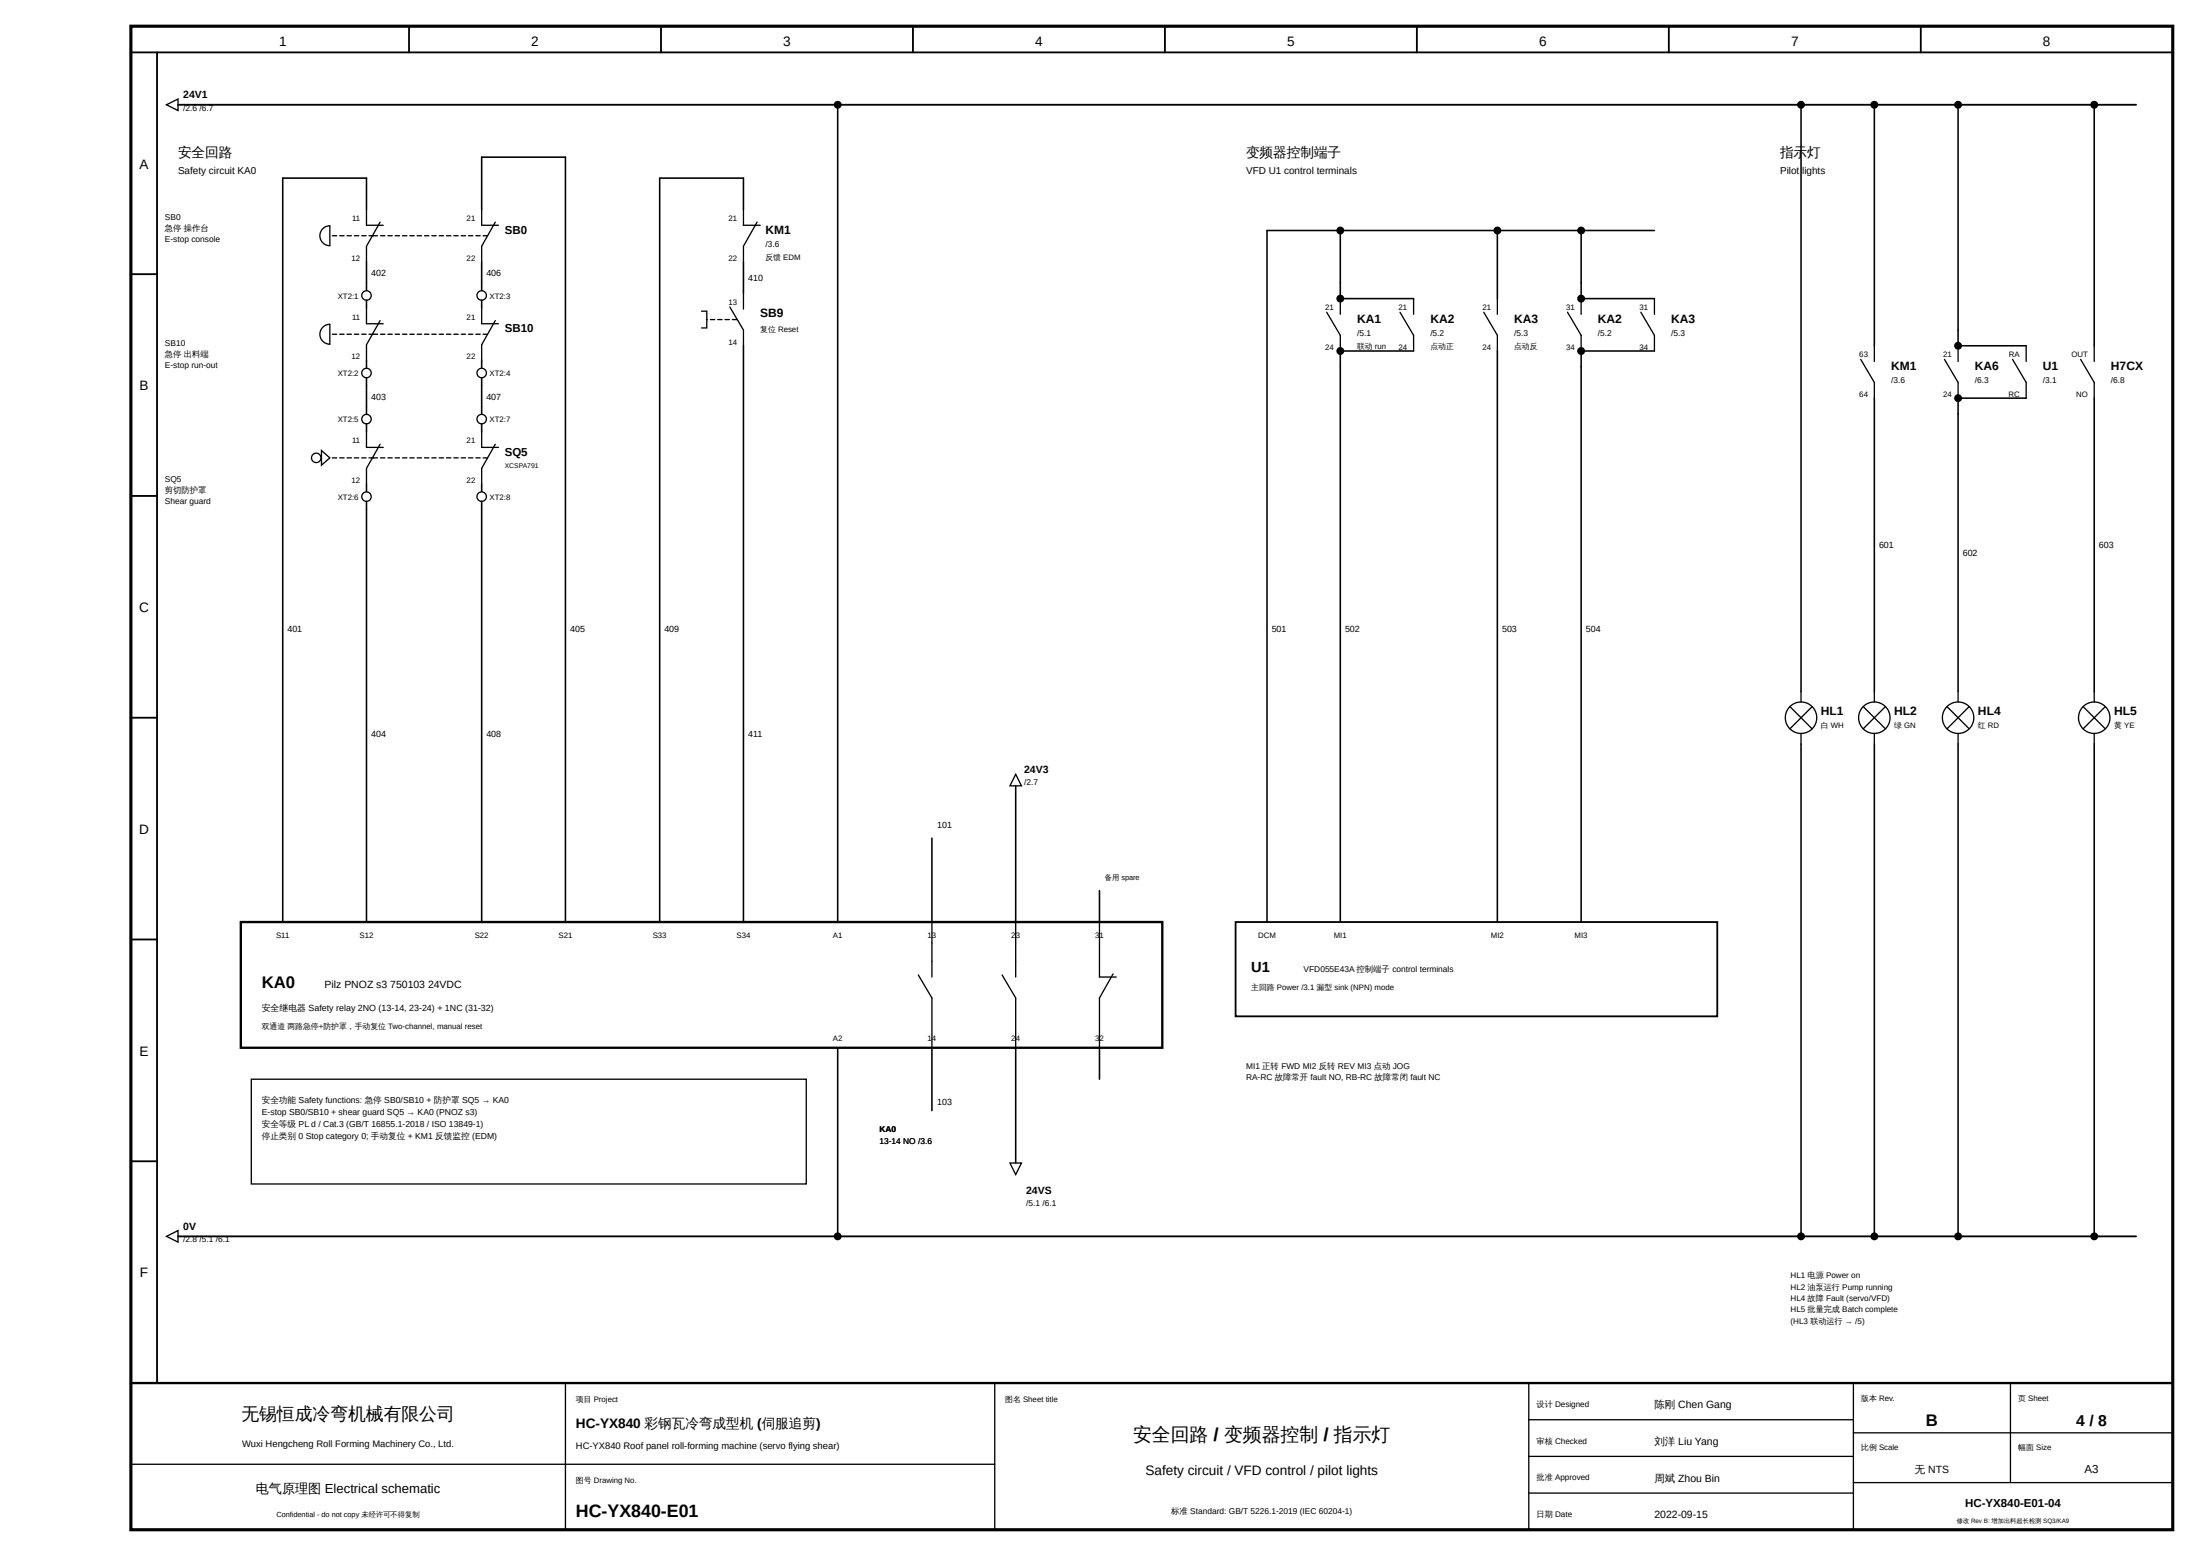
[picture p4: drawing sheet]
<svg xmlns="http://www.w3.org/2000/svg" width="420mm" height="297mm" viewBox="0 0 420 297" stroke-linecap="round" stroke-linejoin="round" font-family="sans-serif">
<path d="M34 20h374M34 236h374" fill="none" stroke="#000" stroke-width=".35"/>
<path d="M31.8 20l2.2-1.1v2.2zM61.7 43.7a1.9 1.9 0 0 1 1.3-.6v3.8a1.9 1.9 0 0 1-1.8-1.2 1.9 1.9 0 0 1 .5-2zM70 40v3h3.2M72.6 42.4l-2.6 4.6v3M178 176v10.5M194 176v10.5M210 176v10.5h3.2M175.4 186.1l2.6 4.4v9.5M191.4 186.1l2.6 4.4v9.5M212.6 185.9l-2.6 4.6v9.5M31.8 236l2.2-1.1v2.2z" fill="none" stroke="#000" stroke-width=".25"/>
<path d="M46 176h176v24h-176z" fill="none" stroke="#000" stroke-width=".45"/>
<path d="M92 30h16v146M70 40v-6h-16v142M70 50v5.5" fill="none" stroke="#000" stroke-width=".3"/>
<path d="M70.4 44.9h.9l.1 .1-.1 .1h-.8zM69 44.9h.9l.1 .1-.1 .1h-.8zM67.6 44.9h.9l.1 .1-.1 .1h-.8zM66.2 44.9h.9l.1 .1-.1 .1h-.8zM64.8 44.9h.9l.1 .1-.1 .1h-.8zM63.4 44.9h.9l.1 .1-.1 .1h-.8z" fill="#000"/>
<circle cx="70" cy="56.4" r=".9" fill="#fff"/>
<g fill="none" stroke="#000" stroke-width=".25">
<path d="M70 58.8v3h3.2M61.7 62.5a1.9 1.9 0 0 1 1.3-.6v3.8a1.9 1.9 0 0 1-1.8-1.2 1.9 1.9 0 0 1 .5-2zM72.6 61.2l-2.6 4.6v3"/>
<circle cx="70" cy="56.4" r=".9"/>
</g>
<path d="M70 57.3v1.5M70 68.8v1.5" fill="none" stroke="#000" stroke-width=".3"/>
<path d="M70.4 63.7h.9l.1 .1-.1 .1h-.8zM69 63.7h.9l.1 .1-.1 .1h-.8zM67.6 63.7h.9l.1 .1-.1 .1h-.8zM66.2 63.7h.9l.1 .1-.1 .1h-.8zM64.8 63.7h.9l.1 .1-.1 .1h-.8zM63.4 63.7h.9l.1 .1-.1 .1h-.8z" fill="#000"/>
<circle cx="70" cy="71.2" r=".9" fill="#fff"/>
<circle cx="70" cy="71.2" r=".9" fill="none" stroke="#000" stroke-width=".25"/>
<path d="M70 72.1v7" fill="none" stroke="#000" stroke-width=".3"/>
<circle cx="70" cy="80" r=".9" fill="#fff"/>
<g fill="none" stroke="#000" stroke-width=".25">
<path d="M61.4 86l1.6 1.4-1.6 1.4zM70 82.4v3h3.2M72.6 84.8l-2.6 4.6v3"/>
<circle cx="70" cy="80" r=".9"/>
<circle cx="60.4" cy="87.4" r=".9"/>
</g>
<path d="M70 80.9v1.5M70 92.4v1.5" fill="none" stroke="#000" stroke-width=".3"/>
<path d="M70.4 87.3h.9l.1 .1-.1 .1h-.8zM69 87.3h.9l.1 .1-.1 .1h-.8zM67.6 87.3h.9l.1 .1-.1 .1h-.8zM66.2 87.3h.9l.1 .1-.1 .1h-.8zM64.8 87.3h.9l.1 .1-.1 .1h-.8zM63.4 87.3h.9l.1 .1-.1 .1h-.8z" fill="#000"/>
<circle cx="70" cy="94.8" r=".9" fill="#fff"/>
<g fill="none" stroke="#000" stroke-width=".25">
<path d="M92 40v3h3.2M94.6 42.4l-2.6 4.6v3"/>
<circle cx="70" cy="94.8" r=".9"/>
</g>
<path d="M92 30v10M92 50v5.5M70 95.7v80.3" fill="none" stroke="#000" stroke-width=".3"/>
<circle cx="92" cy="56.4" r=".9" fill="#fff"/>
<g fill="none" stroke="#000" stroke-width=".25">
<path d="M92 58.8v3h3.2M94.6 61.2l-2.6 4.6v3"/>
<circle cx="92" cy="56.4" r=".9"/>
</g>
<path d="M92 57.3v1.5M92 68.8v1.5" fill="none" stroke="#000" stroke-width=".3"/>
<circle cx="92" cy="71.2" r=".9" fill="#fff"/>
<circle cx="92" cy="71.2" r=".9" fill="none" stroke="#000" stroke-width=".25"/>
<path d="M92 72.1v7" fill="none" stroke="#000" stroke-width=".3"/>
<circle cx="92" cy="80" r=".9" fill="#fff"/>
<g fill="none" stroke="#000" stroke-width=".25">
<path d="M92 82.4v3h3.2M94.6 84.8l-2.6 4.6v3"/>
<circle cx="92" cy="80" r=".9"/>
</g>
<path d="M92 80.9v1.5M92 92.4v1.5" fill="none" stroke="#000" stroke-width=".3"/>
<circle cx="92" cy="94.8" r=".9" fill="#fff"/>
<g fill="none" stroke="#000" stroke-width=".25">
<path d="M134 59.4h1v3.2h-1M139.4 58.6l2.6 4.4v3M142 40v3h3.2M142 56v3M144.6 42.4l-2.6 4.6v3M253.4 59.6l2.6 4.4v3M256 57v3M267.4 59.6l2.6 4.4v3M270 57v3M283.4 59.6l2.6 4.4v3M286 57v3M299.4 59.6l2.6 4.4v3"/>
<path d="M302 57v3M313.4 59.6l2.6 4.4v3M316 57v3M355.4 68.6l2.6 4.4v3M358 66v3M371.4 68.6l2.6 4.4v3M374 66v3M384.4 68.6l2.6 4.4v3M387 66v3M397.4 68.6l2.6 4.4v3M400 66v3M341.9 134.9l4.2 4.2"/>
<path d="M344 132v2M344 140v2M346.1 134.9l-4.2 4.2M355.9 134.9l4.2 4.2M358 132v2M358 140v2M360.1 134.9l-4.2 4.2M371.9 134.9l4.2 4.2M374 132v2M374 140v2M376.1 134.9l-4.2 4.2M397.9 134.9l4.2 4.2"/>
<path d="M400 132v2M400 140v2M402.1 134.9l-4.2 4.2M194 147.8l1.1 2.2h-2.2zM48 206h106v20h-106zM192.9 222h2.2l-1.1 2.2zM25 279.5h165M108 264v28M190 264v28M292 264v28M292 271h62M292 278h62"/>
<path d="M354 264v28M354 273.5h61M384 264v19M292 285h62M354 283h61"/>
<circle cx="92" cy="94.8" r=".9"/>
<circle cx="344" cy="137" r="3"/>
<circle cx="358" cy="137" r="3"/>
<circle cx="374" cy="137" r="3"/>
<circle cx="400" cy="137" r="3"/>
</g>
<g fill="none" stroke="#000" stroke-width=".3">
<path d="M160 20v156M344 20v112M358 20v46M374 20v46h13M400 20v46M142 40v-6h-16v142M142 50v6M256 44v13h14M286 44v13M302 44v13h14M316 44h-74v132M142 66v110"/>
<path d="M270 67h-14v109M286 67v109M316 67h-14v109M358 76v56M387 76h-13v56M400 76v56M92 95.7v80.3M178 160v16M194 150v26M344 142v94M358 142v94M374 142v94"/>
<path d="M400 142v94M210 170v6M160 200v36M178 200v12M194 200v22M210 200v6"/>
<circle cx="160" cy="20" r=".6"/>
<circle cx="344" cy="20" r=".6"/>
<circle cx="358" cy="20" r=".6"/>
<circle cx="374" cy="20" r=".6"/>
<circle cx="400" cy="20" r=".6"/>
<circle cx="256" cy="44" r=".6"/>
<circle cx="256" cy="57" r=".6"/>
<circle cx="286" cy="44" r=".6"/>
<circle cx="302" cy="44" r=".6"/>
<circle cx="302" cy="57" r=".6"/>
<circle cx="256" cy="67" r=".6"/>
<circle cx="302" cy="67" r=".6"/>
<circle cx="374" cy="66" r=".6"/>
<circle cx="374" cy="76" r=".6"/>
<circle cx="160" cy="236" r=".6"/>
<circle cx="344" cy="236" r=".6"/>
<circle cx="358" cy="236" r=".6"/>
<circle cx="374" cy="236" r=".6"/>
<circle cx="400" cy="236" r=".6"/>
</g>
<g fill="#000">
<path d="M71.2 44.9h.9l.1 .1-.1 .1h-.8zM72.6 44.9h.9l.1 .1-.1 .1h-.8zM74 44.9h.9l.1 .1-.1 .1h-.8zM75.4 44.9h.9l.1 .1-.1 .1h-.8zM76.8 44.9h.9l.1 .1-.1 .1h-.8zM78.2 44.9h.9l.1 .1-.1 .1h-.8zM79.6 44.9h.9l.1 .1-.1 .1h-.8zM81 44.9h.9l.1 .1-.1 .1h-.8zM82.4 44.9h.9l.1 .1-.1 .1h-.8zM83.8 44.9h.9l.1 .1-.1 .1h-.8zM85.2 44.9h.9l.1 .1-.1 .1h-.8zM86.6 44.9h.9l.1 .1-.1 .1h-.8zM88 44.9h.9l.1 .1-.1 .1h-.8zM89.4 44.9h.9l.1 .1-.1 .1h-.8zM90.8 44.9h.9l.1 .1-.1 .1h-.8zM92.2 44.9h.9l.1 .1-.1 .1h-.8z"/>
<path d="M71.2 63.7h.9l.1 .1-.1 .1h-.8zM72.6 63.7h.9l.1 .1-.1 .1h-.8zM74 63.7h.9l.1 .1-.1 .1h-.8zM75.4 63.7h.9l.1 .1-.1 .1h-.8zM76.8 63.7h.9l.1 .1-.1 .1h-.8zM78.2 63.7h.9l.1 .1-.1 .1h-.8zM79.6 63.7h.9l.1 .1-.1 .1h-.8zM81 63.7h.9l.1 .1-.1 .1h-.8zM82.4 63.7h.9l.1 .1-.1 .1h-.8zM83.8 63.7h.9l.1 .1-.1 .1h-.8zM85.2 63.7h.9l.1 .1-.1 .1h-.8zM86.6 63.7h.9l.1 .1-.1 .1h-.8zM88 63.7h.9l.1 .1-.1 .1h-.8zM89.4 63.7h.9l.1 .1-.1 .1h-.8zM90.8 63.7h.9l.1 .1-.1 .1h-.8zM92.2 63.7h.9l.1 .1-.1 .1h-.8z"/>
<path d="M139.8 60.9h.9l.1 .1-.1 .1h-.8zM138.4 60.9h.9l.1 .1-.1 .1h-.8zM137 60.9h.9l.1 .1-.1 .1h-.8zM135.6 60.9h.9l.1 .1-.1 .1h-.8zM134.9 61a.16 .16 0 0 1 .3 0 .16 .16 0 0 1-.3 0z"/>
<path d="M71.2 87.3h.9l.1 .1-.1 .1h-.8zM72.6 87.3h.9l.1 .1-.1 .1h-.8zM74 87.3h.9l.1 .1-.1 .1h-.8zM75.4 87.3h.9l.1 .1-.1 .1h-.8zM76.8 87.3h.9l.1 .1-.1 .1h-.8zM78.2 87.3h.9l.1 .1-.1 .1h-.8zM79.6 87.3h.9l.1 .1-.1 .1h-.8zM81 87.3h.9l.1 .1-.1 .1h-.8zM82.4 87.3h.9l.1 .1-.1 .1h-.8zM83.8 87.3h.9l.1 .1-.1 .1h-.8zM85.2 87.3h.9l.1 .1-.1 .1h-.8zM86.6 87.3h.9l.1 .1-.1 .1h-.8zM88 87.3h.9l.1 .1-.1 .1h-.8zM89.4 87.3h.9l.1 .1-.1 .1h-.8zM90.8 87.3h.9l.1 .1-.1 .1h-.8zM92.2 87.3h.9l.1 .1-.1 .1h-.8z"/>
<circle cx="160" cy="20" r=".6"/>
<circle cx="344" cy="20" r=".6"/>
<circle cx="358" cy="20" r=".6"/>
<circle cx="374" cy="20" r=".6"/>
<circle cx="400" cy="20" r=".6"/>
<circle cx="256" cy="44" r=".6"/>
<circle cx="256" cy="57" r=".6"/>
<circle cx="286" cy="44" r=".6"/>
<circle cx="302" cy="44" r=".6"/>
<circle cx="302" cy="57" r=".6"/>
<circle cx="256" cy="67" r=".6"/>
<circle cx="302" cy="67" r=".6"/>
<circle cx="374" cy="66" r=".6"/>
<circle cx="374" cy="76" r=".6"/>
<circle cx="160" cy="236" r=".6"/>
<circle cx="344" cy="236" r=".6"/>
<circle cx="358" cy="236" r=".6"/>
<circle cx="374" cy="236" r=".6"/>
<circle cx="400" cy="236" r=".6"/>
</g>
<g fill="none" stroke="#000" stroke-width=".35">
<path d="M25 10h390M30 10v254M78.1 5v5M126.2 5v5M174.4 5v5M222.5 5v5M270.6 5v5M318.7 5v5M366.9 5v5M25 52.3h5M25 94.7h5M25 137h5"/>
<path d="M25 179.3h5M236 176h92v18h-92zM25 221.7h5"/>
</g>
<path d="M25 5h390v287h-390z" fill="none" stroke="#000" stroke-width=".6"/>
<path d="M25 264h390" fill="none" stroke="#000" stroke-width=".45"/>
<text font-size="3.6" x="216.4" y="275">安全回路 / 变频器控制 / 指示灯</text>
<g font-size="3.4">
<text x="46.1" y="271">无锡恒成冷弯机械有限公司</text>
<text x="110" y="289.5">HC-YX840-E01</text>
</g>
<g font-size="3.2">
<text x="50" y="188.5">KA0</text>
<text x="367.8" y="272.2">B</text>
</g>
<text font-size="3" x="396.6" y="272.2">4 / 8</text>
<text font-size="2.8" x="239" y="185.5">U1</text>
<g font-size="2.6">
<text x="53.3" y="8.8">1</text>
<text x="101.5" y="8.8">2</text>
<text x="149.6" y="8.8">3</text>
<text x="197.7" y="8.8">4</text>
<text x="245.8" y="8.8">5</text>
<text x="294" y="8.8">6</text>
<text x="342.1" y="8.8">7</text>
<text x="390.2" y="8.8">8</text>
<text x="34" y="30">安全回路</text>
<text x="238" y="30">变频器控制端子</text>
<text x="340" y="30">指示灯</text>
<text x="26.6" y="32.2">A</text>
<text x="26.6" y="74.5">B</text>
<text x="26.6" y="116.8">C</text>
<text x="26.6" y="159.2">D</text>
<text x="26.6" y="201.5">E</text>
<text x="26.7" y="243.8">F</text>
<text x="110" y="272.6">HC-YX840 彩钢瓦冷弯成型机 (伺服追剪)</text>
<text x="218.8" y="281.5">Safety circuit / VFD control / pilot lights</text>
</g>
<text font-size="2.5" x="48.9" y="285">电气原理图 Electrical schematic</text>
<g font-size="2.3">
<text x="146.2" y="44.6">KM1</text>
<text x="145.2" y="60.6">SB9</text>
<text x="259.2" y="61.6">KA1</text>
<text x="273.2" y="61.6">KA2</text>
<text x="289.2" y="61.6">KA3</text>
<text x="305.2" y="61.6">KA2</text>
<text x="319.2" y="61.6">KA3</text>
<text x="361.2" y="70.6">KM1</text>
<text x="377.2" y="70.6">KA6</text>
<text x="390.2" y="70.6">U1</text>
<text x="403.2" y="70.6">H7CX</text>
<text x="347.8" y="136.4">HL1</text>
<text x="361.8" y="136.4">HL2</text>
<text x="377.8" y="136.4">HL4</text>
<text x="403.8" y="136.4">HL5</text>
</g>
<g font-size="2.2">
<text x="96.4" y="44.6">SB0</text>
<text x="96.4" y="63.4">SB10</text>
<text x="96.4" y="87">SQ5</text>
<text x="398.2" y="281.2">A3</text>
<text x="375.3" y="287.6">HC-YX840-E01-04</text>
</g>
<g font-size="2">
<text x="35" y="18.8">24V1</text>
<text x="195.6" y="147.6">24V3</text>
<text x="62" y="188.5">Pilz PNOZ s3</text>
<text x="74.5" y="188.5">750103</text>
<text x="81.8" y="188.5">24VDC</text>
<text x="196" y="228">24VS</text>
<text x="35" y="234.8">0V</text>
<text x="316" y="268.8">陈刚 Chen Gang</text>
<text x="316" y="275.8">刘洋 Liu Yang</text>
<text x="365.7" y="281.2">无 NTS</text>
<text x="316" y="282.8">周斌 Zhou Bin</text>
<text x="316" y="289.8">2022-09-15</text>
</g>
<g font-size="1.9">
<text x="34" y="33.2">Safety circuit KA0</text>
<text x="238" y="33.2">VFD U1 control terminals</text>
<text x="340" y="33.2">Pilot</text>
<text x="344.2" y="33.2">lights</text>
</g>
<g font-size="1.8">
<text x="46.3" y="276.3">Wuxi Hengcheng Roll Forming Machinery Co., Ltd.</text>
<text x="110" y="276.6">HC-YX840 Roof panel roll-forming machine (servo flying shear)</text>
</g>
<g font-size="1.7">
<text x="70.9" y="52.7">402</text>
<text x="92.9" y="52.7">406</text>
<text x="142.9" y="53.7">410</text>
<text x="70.9" y="76.3">403</text>
<text x="92.9" y="76.3">407</text>
<text x="358.9" y="104.7">601</text>
<text x="374.9" y="106.2">602</text>
<text x="400.9" y="104.7">603</text>
<text x="54.9" y="120.7">401</text>
<text x="108.9" y="120.7">405</text>
<text x="126.9" y="120.7">409</text>
<text x="242.9" y="120.7">501</text>
<text x="256.9" y="120.7">502</text>
<text x="286.9" y="120.7">503</text>
<text x="302.9" y="120.7">504</text>
<text x="70.9" y="140.7">404</text>
<text x="92.9" y="140.7">408</text>
<text x="142.9" y="140.7">411</text>
<text x="179" y="158">101</text>
<text x="50" y="193">安全继电器 Safety relay 2NO (13-14, 23-24) + 1NC (31-32)</text>
<text x="179" y="211">103</text>
</g>
<g font-size="1.6">
<text x="35" y="21.1">/2.6 /6.7</text>
<text x="31.5" y="42">SB0</text>
<text x="31.5" y="44.1">急停 操作台</text>
<text x="31.5" y="46.2">E-stop console</text>
<text x="146.2" y="47.2">/3.6</text>
<text x="31.5" y="66">SB10</text>
<text x="259.2" y="64.2">/5.1</text>
<text x="273.2" y="64.2">/5.2</text>
<text x="289.2" y="64.2">/5.3</text>
<text x="305.2" y="64.2">/5.2</text>
<text x="319.2" y="64.2">/5.3</text>
<text x="31.5" y="68.1">急停 出料端</text>
<text x="31.5" y="70.2">E-stop run-out</text>
<text x="361.2" y="73.2">/3.6</text>
<text x="377.2" y="73.2">/6.3</text>
<text x="390.2" y="73.2">/3.1</text>
<text x="403.2" y="73.2">/6.8</text>
<text x="31.5" y="92">SQ5</text>
<text x="31.5" y="94.1">剪切防护罩</text>
<text x="31.5" y="96.2">Shear guard</text>
<text x="195.6" y="149.9">/2.7</text>
<text x="249" y="185.5">VFD055E43A 控制端子 control terminals</text>
<text x="238" y="204">MI1 正转 FWD MI2 反转 REV MI3 点动 JOG</text>
<text x="238" y="206.2">RA-RC 故障常开 fault NO, RB-RC 故障常闭 fault NC</text>
<text x="50" y="210.5">安全功能 Safety functions: 急停 SB0/SB10 + 防护罩 SQ5 → KA0</text>
<text x="50" y="212.8">E-stop SB0/SB10 + shear guard SQ5 → KA0 (PNOZ s3)</text>
<text x="50" y="215.1">安全等级 PL d / Cat.3 (GB/T 16855.1-2018 / ISO 13849-1)</text>
<text x="168" y="216">KA0</text>
<text x="50" y="217.4">停止类别 0 Stop category 0; 手动复位 + KM1 反馈监控 (EDM)</text>
<text x="168" y="218.3">13-14 NO /3.6</text>
<text x="196" y="230.3">/5.1 /6.1</text>
<text x="35" y="237.1">/2.8 /5.1 /6.1</text>
<text x="223.7" y="289">标准 Standard: GB/T 5226.1-2019 (IEC 60204-1)</text>
</g>
<g font-size="1.5">
<text x="67.2" y="42.2">11</text>
<text x="89.1" y="42.2">21</text>
<text x="139.1" y="42.2">21</text>
<text x="67.1" y="49.8">12</text>
<text x="89.1" y="49.8">22</text>
<text x="139.1" y="49.8">22</text>
<text x="146.2" y="49.6">反馈 EDM</text>
<text x="64.5" y="57">XT2:1</text>
<text x="93.5" y="57">XT2:3</text>
<text x="139.1" y="58.2">13</text>
<text x="253.1" y="59.2">21</text>
<text x="267.1" y="59.2">21</text>
<text x="283.1" y="59.2">21</text>
<text x="299.1" y="59.2">31</text>
<text x="313.1" y="59.2">31</text>
<text x="67.2" y="61">11</text>
<text x="89.1" y="61">21</text>
<text x="139.1" y="65.8">14</text>
<text x="145.2" y="63.4">复位 Reset</text>
<text x="64.5" y="71.8">XT2:2</text>
<text x="67.1" y="68.6">12</text>
<text x="89.1" y="68.6">22</text>
<text x="93.5" y="71.8">XT2:4</text>
<text x="253.1" y="66.8">24</text>
<text x="259.2" y="66.6">联动 run</text>
<text x="267.1" y="66.8">24</text>
<text x="273.2" y="66.6">点动正</text>
<text x="283.1" y="66.8">24</text>
<text x="289.2" y="66.6">点动反</text>
<text x="299.1" y="66.8">34</text>
<text x="313.1" y="66.8">34</text>
<text x="355.1" y="68.2">63</text>
<text x="371.1" y="68.2">21</text>
<text x="383.7" y="68.2">RA</text>
<text x="395.6" y="68.2">OUT</text>
<text x="355.1" y="75.8">64</text>
<text x="371.1" y="75.8">24</text>
<text x="383.6" y="75.8">RC</text>
<text x="396.5" y="75.8">NO</text>
<text x="64.5" y="80.6">XT2:5</text>
<text x="93.5" y="80.6">XT2:7</text>
<text x="67.2" y="84.6">11</text>
<text x="89.1" y="84.6">21</text>
<text x="64.5" y="95.4">XT2:6</text>
<text x="67.1" y="92.2">12</text>
<text x="89.1" y="92.2">22</text>
<text x="93.5" y="95.4">XT2:8</text>
<text x="347.8" y="138.9">白 WH</text>
<text x="361.8" y="138.9">绿 GN</text>
<text x="377.8" y="138.9">红 RD</text>
<text x="403.8" y="138.9">黄 YE</text>
<text x="52.7" y="179">S11</text>
<text x="68.7" y="179">S12</text>
<text x="90.7" y="179">S22</text>
<text x="106.7" y="179">S21</text>
<text x="124.7" y="179">S33</text>
<text x="140.7" y="179">S34</text>
<text x="159.1" y="179">A1</text>
<text x="177.2" y="179">13</text>
<text x="193.2" y="179">23</text>
<text x="209.2" y="179">31</text>
<text x="240.3" y="179">DCM</text>
<text x="254.7" y="179">MI1</text>
<text x="284.7" y="179">MI2</text>
<text x="300.7" y="179">MI3</text>
<text x="239" y="189">主回路 Power /3.1 漏型 sink (NPN) mode</text>
<text x="50" y="196.5">双通道 两路急停+防护罩，手动复位 Two-channel, manual reset</text>
<text x="159.1" y="198.8">A2</text>
<text x="177.2" y="198.8">14</text>
<text x="193.2" y="198.8">24</text>
<text x="209.2" y="198.8">32</text>
<text x="342" y="244">HL1 电源 Power on</text>
<text x="342" y="246.2">HL2 油泵运行 Pump running</text>
<text x="342" y="248.3">HL4 故障 Fault (servo/VFD)</text>
<text x="342" y="250.5">HL5 批量完成 Batch complete</text>
<text x="342" y="252.7">(HL3 联动运行 → /5)</text>
<text x="110" y="267.6">项目 Project</text>
<text x="192" y="267.6">图名 Sheet title</text>
<text x="293.5" y="268.6">设计 Designed</text>
<text x="355.5" y="267.4">版本 Rev.</text>
<text x="385.5" y="267.4">页 Sheet</text>
<text x="293.5" y="275.6">审核 Checked</text>
<text x="355.5" y="276.8">比例 Scale</text>
<text x="385.5" y="276.8">幅面 Size</text>
<text x="110" y="283">图号 Drawing No.</text>
<text x="293.5" y="282.6">批准 Approved</text>
<text x="293.5" y="289.6">日期 Date</text>
</g>
<g font-size="1.4">
<text x="211" y="168">备用 spare</text>
<text x="52.8" y="289.5">Confidential - do not copy 未经许可不得复制</text>
</g>
<text font-size="1.3" x="96.4" y="89.4">XCSPA791</text>
<text font-size="1.2" x="373.7" y="290.8">修改 Rev B: 增加出料超长检测 SQ3/KA9</text>
</svg>
